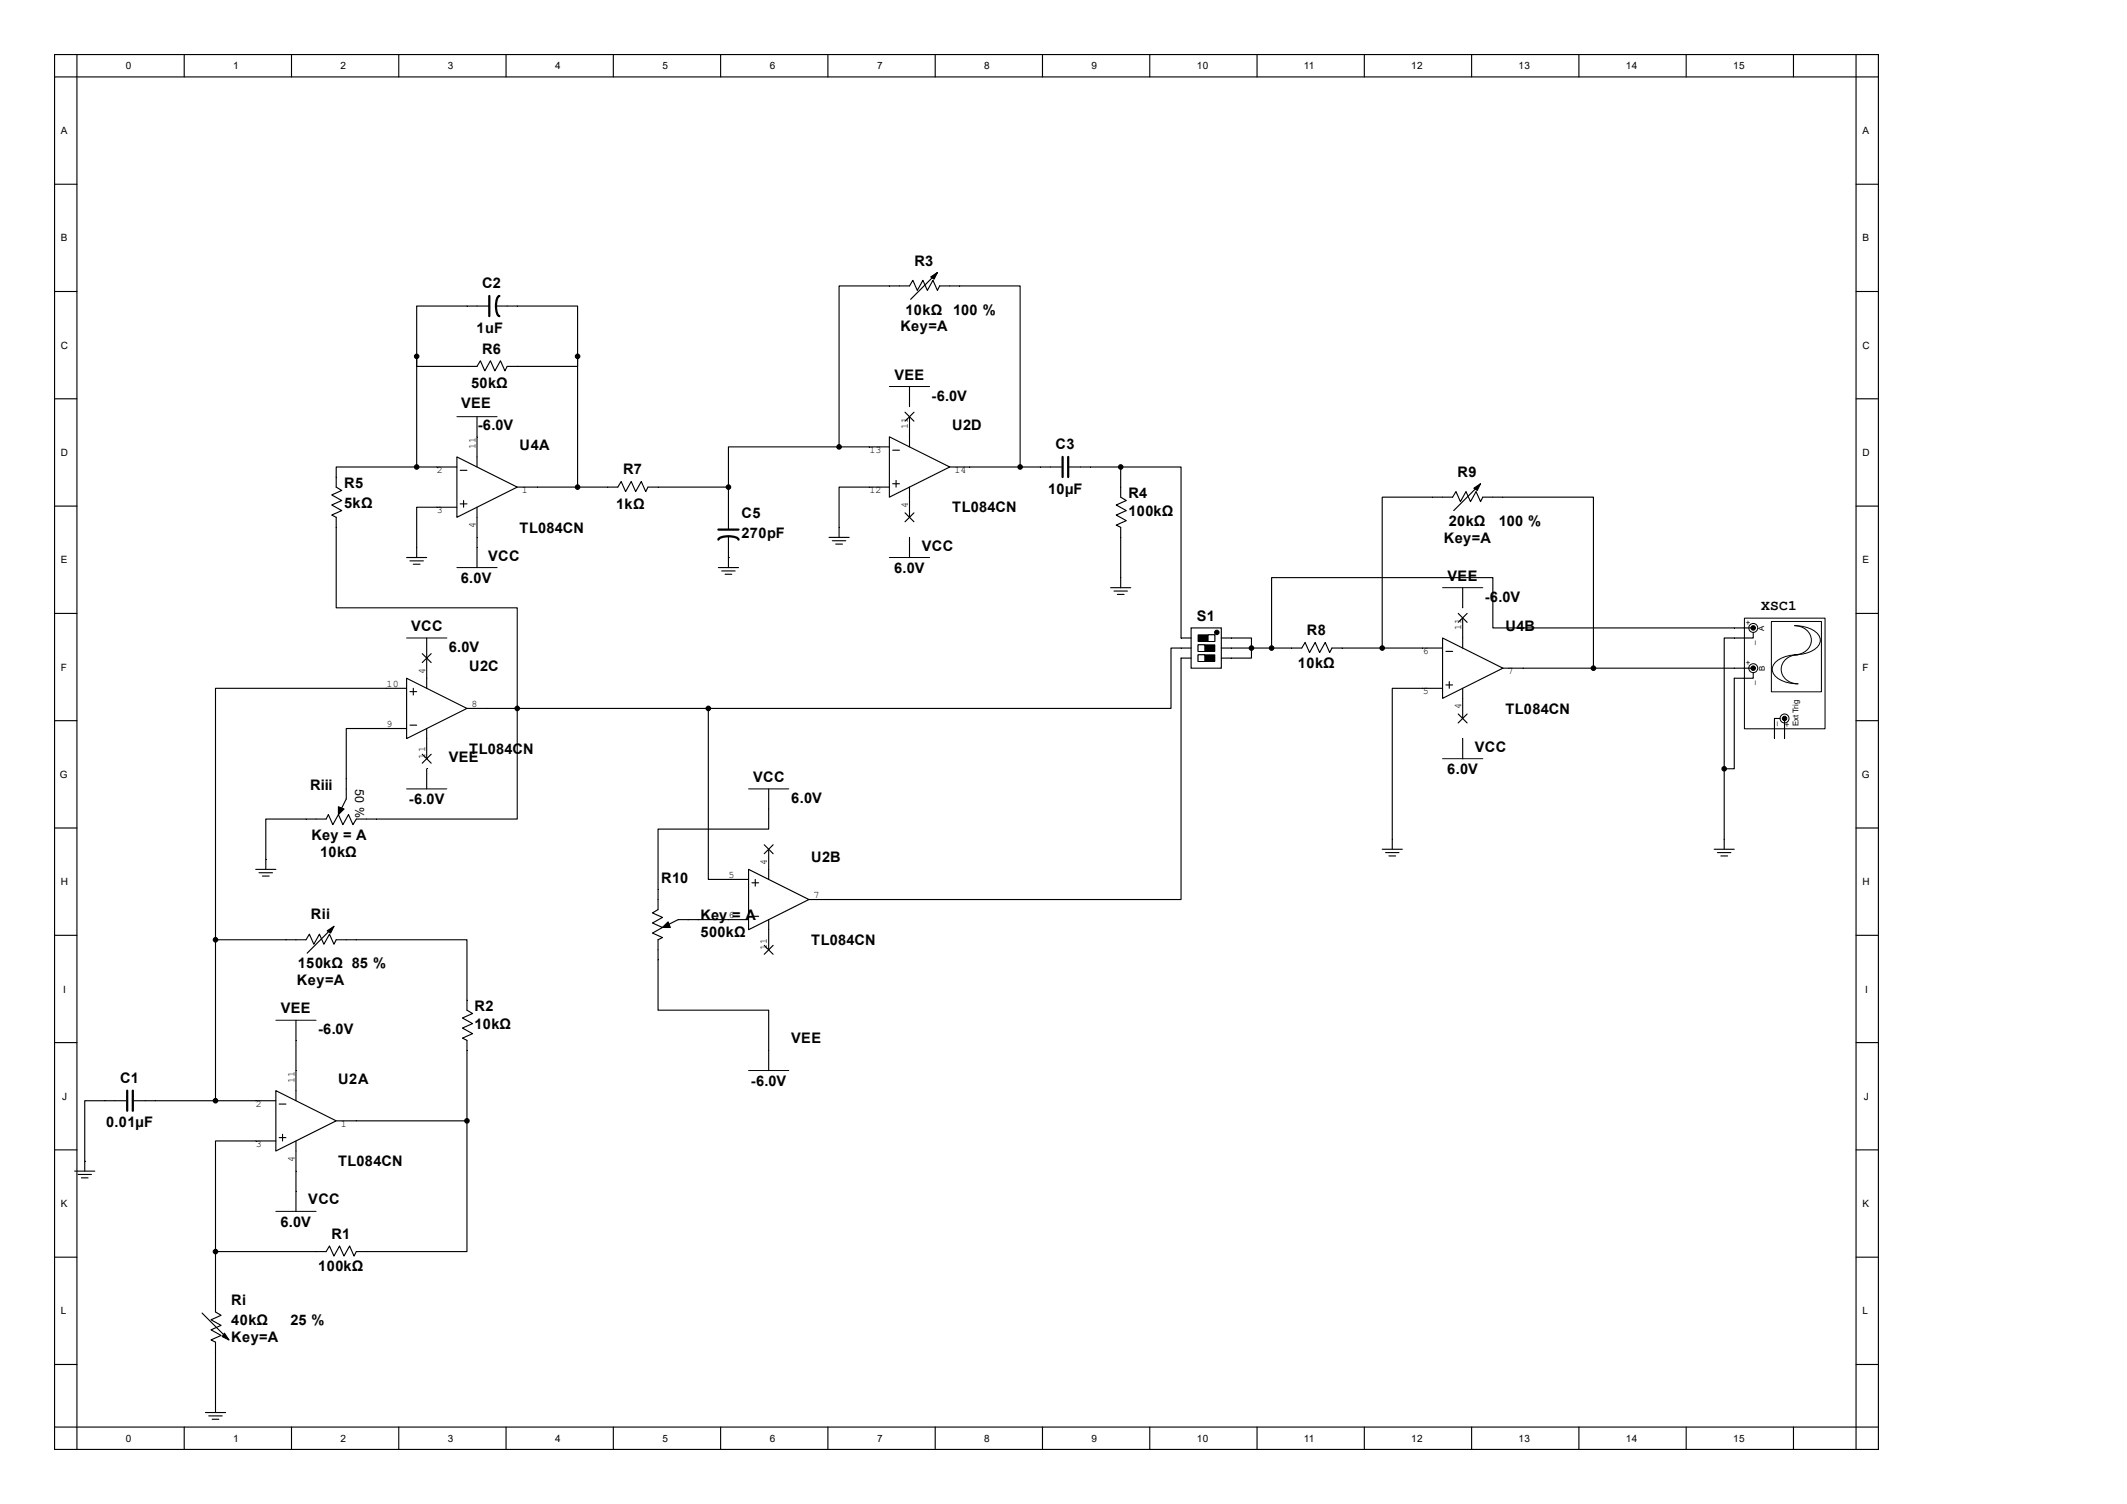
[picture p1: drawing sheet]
<svg xmlns="http://www.w3.org/2000/svg" width="297mm" height="210mm" viewBox="0 0 297 210" stroke-linecap="round" stroke-linejoin="round" font-family="sans-serif">
<g fill="none" stroke="#000" stroke-width=".16">
<path d="M7.6 7.6h254.7v194.8h-254.7zM7.6 10.7h254.7M10.7 7.6v194.8M25.7 7.6v3.1M40.7 7.6v3.1M55.7 7.6v3.1M70.7 7.6v3.1M85.6 7.6v3.1M100.6 7.6v3.1M115.6 7.6v3.1M130.6 7.6v3.1M145.6 7.6v3.1"/>
<path d="M160.6 7.6v3.1M175.5 7.6v3.1M190.5 7.6v3.1M205.5 7.6v3.1M220.5 7.6v3.1M235.5 7.6v3.1M250.4 7.6v3.1M259.2 7.6v194.8M7.6 25.7h3.1M124.2 39.9h2.8l.5-.8 .6 1.5 .8-1.5 .6 1.5 .8-1.5 .6 1.5 .3-.7h2.8M130.9 38.1l-3.7 3.7M259.2 25.7h3.1"/>
<path d="M7.6 40.7h3.1M7.6 55.7h3.1M66.6 58.2v2.8M68.3 42.7h-10.1v8.5h8.4l.5-.8 .6 1.4 .8-1.4 .6 1.4 .8-1.4 .6 1.4 .3-.6h9.9v-8.5h-11.4M127 54v2.8M259.2 40.7h3.1M259.2 55.7h3.1M7.6 70.7h3.1M46.9 66.6v1.4l.8 .5-1.4 .6 1.4 .8-1.4 .6 1.4 .8-1.4 .6 .6 .3v12.7h25.3v29.5h-22.4l-.5 .8-.6-1.5-.8 1.5-.6-1.5-.8 1.5-.6-1.5-.4 .7h-2.8M56.8 77.9h2.8M57.2 78.3h1.9M57.7 78.8h1"/>
<path d="M58.2 76.4v1.5M66.6 76.4v2.9M84.9 68h1.4l.4-.8 .7 1.4 .7-1.4 .7 1.4 .7-1.4 .7 1.4 .3-.6h11.2v6M100.3 79.3h2.8M100.8 79.7h1.9M101.7 77.9h.1M101.7 74.9v4.4M115.8 75h2.8M116.2 75.5h1.9M116.7 76h.9M117.2 73.6v1.4M127 75v2.9"/>
<path d="M145.3 65.2h2.9M149.3 65.2h7.2v4.2l.8 .5-1.4 .6 1.4 .8-1.4 .6 1.4 .8-1.4 .6 .6 .3v8.5M259.2 70.7h3.1M7.6 85.7h3.1M59.6 89.1v2.8M101.3 80.2h.9M155.1 82.1h2.8M155.6 82.5h1.8M156 83h1M259.2 85.7h3.1M7.6 100.6h3.1M7.6 115.6h3.1"/>
<path d="M37.1 120v1.4M48.3 108.8v2.8l-1 2.1M59.6 107.3v2.9M107.3 110.2v2.8M259.2 100.6h3.1M259.2 115.6h3.1M7.6 130.6h3.1M35.7 121.4h2.8M36.2 121.9h1.8M36.6 122.3h1M39.9 131.2h2.8l.5-.8 .6 1.5 .8-1.5 .6 1.5 .8-1.5 .6 1.5 .3-.7h2.9M46.6 129.4l-3.7 3.7"/>
<path d="M91.9 124.2v2.8l-.8 .5 1.4 .6-1.4 .8 1.4 .6-1.4 .8 1.4 .6-.6 .3v2.8M97.5 128.4h-2.8l-2.2 1.1M259.2 130.6h3.1M7.6 145.6h3.1M17.6 153.7h-5.8v9.8M18.7 153.7h3M41.3 142.5v2.8M107.3 146.7v2.8M259.2 145.6h3.1M7.6 160.6h3.1M7.6 175.6h3.1M10.4 163.5h2.8"/>
<path d="M10.9 164h1.9M11.4 164.5h.9M41.3 166.3v2.9M44.1 174.8h1.4l.5-.8 .6 1.4 .8-1.4 .6 1.4 .8-1.4 .6 1.4 .4-.6h1.4M259.2 160.6h3.1M259.2 175.6h3.1M7.6 190.5h3.1M7.6 199.3h254.7M25.7 199.3v3.1M28.2 183.4l3.8 3.7M28.7 197.2h2.8M29.2 197.7h1.8"/>
<path d="M29.6 198.2h1M30.1 180.4v2.8l.8 .5-1.4 .6 1.4 .8-1.4 .6 1.4 .8-1.4 .6 .6 .3v9.8M40.7 199.3v3.1M55.7 199.3v3.1M70.7 199.3v3.1M85.6 199.3v3.1M100.6 199.3v3.1M115.6 199.3v3.1M130.6 199.3v3.1M145.6 199.3v3.1M160.6 199.3v3.1M175.5 199.3v3.1"/>
<path d="M190.5 199.3v3.1M205.5 199.3v3.1M220.5 199.3v3.1M235.5 199.3v3.1M250.4 199.3v3.1M259.2 190.5h3.1"/>
</g>
<path d="M68.3 41.3v2.8M69.7 41.3a1.44 1.44 0 0 0-.4 1.4 1.44 1.44 0 0 0 .4 1.4M100.3 75.4a1.44 1.44 0 0 1 1.4-.5 1.44 1.44 0 0 1 1.4 .5M100.3 74h2.8M148.4 63.8v2.8M149.2 63.8v2.8M17.8 152.3v2.8M18.5 152.3v2.8" fill="none" stroke="#000" stroke-width=".31"/>
<g fill="#000" stroke="#000" stroke-width=".16">
<path d="M130 38.7l.9-.6-.5 .9zM47.3 112.7l.7 .3-.7 .7zM45.7 130l.9-.6-.4 .9zM92.5 129.5l.8-.8 .3 .8zM31.3 186.2l.7 .9-1-.5z"/>
<circle cx="58.2" cy="49.8" r=".31"/>
<circle cx="80.7" cy="49.8" r=".31"/>
<circle cx="101.7" cy="68" r=".31"/>
<circle cx="156.5" cy="65.2" r=".31"/>
<circle cx="72.2" cy="98.9" r=".31"/>
</g>
<path d="M63.8 58.2h5.6M124.2 54h5.6M63.8 79.3h5.6M124.2 77.9h5.6M56.8 89.1h5.6M56.8 110.2h5.6M104.5 110.2h5.6M38.5 142.5h5.6M104.5 149.5h5.6M38.5 169.2h5.6" fill="none" stroke="#000" stroke-width=".14"/>
<path d="M166.3 87.7h4.2v5.6h-4.2z" fill-rule="evenodd" fill="#fff" stroke="#000" stroke-width=".16"/>
<path d="M167.3 88.7h2.3v.9h-2.3z" fill="#000"/>
<path d="M167.3 88.6h2.3v1h-2.3z" fill="none" stroke="#000" stroke-width=".14"/>
<path d="M168.7 88.7h.9v.9h-.9z" fill="#fff"/>
<path d="M167.3 90h2.3v1h-2.3zM168.7 88.6h.9v1h-.9z" fill="none" stroke="#000" stroke-width=".14"/>
<path d="M167.3 90.1h2.3v.9h-2.3z" fill="#000"/>
<path d="M167.3 90.1h.9v.9h-.9z" fill="#fff"/>
<path d="M167.3 90h.9v1h-.9zM167.3 91.4h2.3v1h-2.3z" fill="none" stroke="#000" stroke-width=".14"/>
<path d="M167.3 91.5h2.3v.9h-2.3z" fill="#000"/>
<path d="M167.3 91.5h.9v.9h-.9z" fill="#fff"/>
<path d="M167.3 91.4h.9v1h-.9z" fill="none" stroke="#000" stroke-width=".14"/>
<circle cx="169.9" cy="88.3" r=".31" fill="#000" stroke="#000" stroke-width=".14"/>
<g fill="none" stroke="#000" stroke-width=".16">
<path d="M156.5 65.2h8.4v23.9h1.4M200 69.4h2.8l.5-.8 .6 1.4 .8-1.4 .6 1.4 .8-1.4 .6 1.4 .4-.6h2.8M206.7 67.6l-3.7 3.7M164.9 90.5h1.4M164.9 91.9h1.4M170.5 89.1h4.3v1.4M170.5 90.5h4.3M174.8 90.5v1.4h-4.3M180.4 90.5h1.4l.4-.8 .7 1.4 .7-1.4 .7 1.4 .7-1.4 .7 1.4 .3-.6h1.4M193 118.6h2.8M193.5 119.1h1.8M193.9 119.5h1"/>
<path d="M194.4 117.2v1.4"/>
</g>
<g fill="#000" stroke="#000" stroke-width=".16">
<path d="M205.8 68.2l.9-.6-.4 .9z"/>
<circle cx="174.8" cy="90.5" r=".31"/>
</g>
<path d="M243.6 86.4h11.2v15.4h-11.2z" fill="#fff"/>
<path d="M243.6 86.3h11.2v15.5h-11.2z" fill="none" stroke="#000" stroke-width=".14"/>
<path d="M247.4 86.8h6.9v9.8h-6.9z" fill="#fff"/>
<path d="M247.4 86.8h6.9v9.8h-6.9zM247.8 92.6a4.2 4.2 0 0 1 3.3-1.2 2.02 2.02 0 0 0-2.1 1.2 2.02 2.02 0 0 0 .4 2.3l1 .5 .7 .1a3.8 3.8 0 0 1-3.5-1.6l-.1-.4 .1-.5zM250.6 87.4a3.8 3.8 0 0 1 3.5 1.5 1.43 1.43 0 0 1-.7 1.8 5 5 0 0 1-2.8 .7 2.02 2.02 0 0 0 2.1-1.1 2.02 2.02 0 0 0-.4-2.3l-1.1-.6z" fill="none" stroke="#000" stroke-width=".14"/>
<g fill="#fff" stroke="#000" stroke-width=".14">
<circle cx="244.8" cy="93.3" r=".62"/>
<circle cx="244.8" cy="87.7" r=".62"/>
<circle cx="249.2" cy="100.3" r=".62"/>
</g>
<g fill="none" stroke="#000" stroke-width=".16">
<path d="M124.2 39.9h-7v22.5M134 39.9h8.4v25.3M58.2 49.8v15.4M80.7 49.8v18.2M126.4 57.6l1.2 1.2M127 58.2v4.2M127.6 57.6l-1.2 1.2M58.2 65.2h-11.3v1.4M58.2 65.2h5.6M63.8 63.8l8.4 4.2-8.4 4.2zM63.8 70.8h-5.6v5.6M64.3 65.7h.9"/>
<path d="M64.3 70.4h.9M64.7 69.9v.9M66.6 61v4.2M66.6 70.8v5.6M72.2 68h12.7M117.2 62.4h-15.5v5.6M117.2 62.4h7M124.2 61l8.4 4.2-8.4 4.2zM124.2 68h-7v5.6M124.7 62.9h.9M124.7 67.6h.9M125.1 67.1v.9"/>
<path d="M126.4 71.6l1.2 1.3M127 68v4.2M127.6 71.6l-1.2 1.3M132.6 65.2h12.7M200 69.4h-7v21.1M209.9 69.4h12.6v23.9M56.8 94.7l8.4 4.2-8.4 4.2zM56.8 96.1h-26.7v35.1M57.2 96.6h1M57.7 96.1v.9M59 91.3l1.2 1.2M59.6 91.9v4.2"/>
<path d="M60.2 91.3l-1.2 1.2M65.2 98.9h33.7M98.9 98.9v23.9h5.6M164.9 90.5h-1.4v8.4h-64.6M164.9 91.9v33.7h-51.9M174.8 90.5h5.6M187.4 90.5h14M201.4 89.1l8.5 4.2-8.5 4.2zM201.4 96.1h-7v21.1M201.9 91h.9M201.9 95.6h.9M202.4 95.2v.9"/>
<path d="M203.6 85.7l1.3 1.2M203.6 99.7l1.3 1.2M204.2 82.1v2.8M204.2 86.3v4.2M204.2 96.1v4.2M204.9 85.7l-1.3 1.2M204.9 99.7l-1.3 1.2M209.9 93.3h34.9M244.5 87.7h-36v-7h-30.9v9.8M244.8 88.3v.8h-4v18.2M244.8 93.9v.8h-2.6v12.6h-1.4M42.7 114.4h-5.6v5.6"/>
<path d="M56.8 101.7h-8.5v7.1M57.2 101.3h1M59 105.3l1.2 1.3M59.6 101.7v4.2M60.2 105.3l-1.2 1.3M106.7 118l1.3 1.2M107.3 113v2.8h-15.4v8.4M107.3 118.6v4.2M108 118l-1.3 1.2M204.2 103.1v2.8M239.4 118.6h2.8M239.8 119.1h1.9"/>
<path d="M240.3 119.5h.9M240.8 107.3v11.3M248.6 100.3h-.8v2.8M249.2 100.5v2.6M30.1 131.2h9.8M30.1 131.2v22.5M49.8 131.2h15.4v9.9l.8 .4-1.4 .7 1.4 .7-1.4 .7 1.4 .7-1.4 .7 .6 .3v11.2M91.9 134v7.1h15.4v5.6M97.5 128.4h7M104.5 121.4l8.5 4.2-8.5 4.2zM105 127.9h.9M105 123.3h.9"/>
<path d="M105.5 122.8v.9M106.7 132l1.3 1.3M107.3 128.4v4.2M108 132l-1.3 1.3M21.7 153.7h16.8M38.5 152.3l8.4 4.2-8.4 4.2zM38.5 159.3h-8.4v15.5M39 154.2h.9M39 158.9h.9M39.5 158.4v.9M41.3 145.3v8.4M41.3 159.3v7"/>
<path d="M46.9 156.5h18.3M65.2 156.5v18.3h-14M30.1 174.8v5.6M30.1 174.8h14"/>
</g>
<g fill="#000" stroke="#000" stroke-width=".14">
<circle cx="244.8" cy="87.7" r=".31"/>
<circle cx="244.8" cy="93.3" r=".31"/>
<circle cx="249.2" cy="100.3" r=".31"/>
</g>
<path d="M201.4 82.1h5.7M201.4 105.9h5.7" fill="none" stroke="#000" stroke-width=".14"/>
<g fill="#000" stroke="#000" stroke-width=".16">
<circle cx="58.2" cy="65.2" r=".31"/>
<circle cx="80.7" cy="68" r=".31"/>
<circle cx="117.2" cy="62.4" r=".31"/>
<circle cx="142.4" cy="65.2" r=".31"/>
<circle cx="98.9" cy="98.9" r=".31"/>
<circle cx="177.6" cy="90.5" r=".31"/>
<circle cx="193" cy="90.5" r=".31"/>
<circle cx="222.5" cy="93.3" r=".31"/>
<circle cx="240.8" cy="107.3" r=".31"/>
<circle cx="30.1" cy="131.2" r=".31"/>
<circle cx="30.1" cy="153.7" r=".31"/>
<circle cx="65.2" cy="156.5" r=".31"/>
<circle cx="30.1" cy="174.8" r=".31"/>
</g>
<g font-size="2">
<text x="67.3" y="40.2">C2</text>
<text x="127.7" y="37.1">R3</text>
<text x="66.5" y="46.4">1uF</text>
<text x="125.7" y="46.3">Key=A</text>
<text x="126.4" y="43.9">10kΩ</text>
<text x="133.1" y="43.9">100 %</text>
<text x="67.3" y="49.4">R6</text>
<text x="124.9" y="53">VEE</text>
<text x="64.4" y="57">VEE</text>
<text x="65.8" y="54.2">50kΩ</text>
<text x="66.7" y="60">-6.0V</text>
<text x="130.1" y="56">-6.0V</text>
<text x="133" y="60">U2D</text>
<text x="72.6" y="62.8">U4A</text>
<text x="147.4" y="62.7">C3</text>
<text x="48" y="68.1">R5</text>
<text x="48" y="71">5kΩ</text>
<text x="86" y="71.1">1kΩ</text>
<text x="87" y="66.3">R7</text>
<text x="133" y="71.5">TL084CN</text>
<text x="146.3" y="68.9">10µF</text>
<text x="157.6" y="69.5">R4</text>
<text x="203.5" y="66.5">R9</text>
<text x="72.6" y="74.4">TL084CN</text>
<text x="103.5" y="72.3">C5</text>
<text x="103.5" y="75.1">270pF</text>
<text x="128.7" y="76.9">VCC</text>
<text x="157.6" y="72">100kΩ</text>
<text x="201.6" y="75.8">Key=A</text>
<text x="202.3" y="73.4">20kΩ</text>
<text x="209.3" y="73.4">100 %</text>
<text x="64.3" y="81.4">6.0V</text>
<text x="68.2" y="78.3">VCC</text>
<text x="124.8" y="80">6.0V</text>
<text x="202.1" y="81.1">VEE</text>
<text x="57.4" y="88.1">VCC</text>
<text x="167.1" y="86.7">S1</text>
<text x="182.5" y="88.7">R8</text>
<text x="207.3" y="84">-6.0V</text>
<text x="210.2" y="88.1">U4B</text>
<text x="245.9" y="85.2">XSC1</text>
<text x="62.7" y="91.1">6.0V</text>
<text x="65.5" y="93.7">U2C</text>
<text x="181.2" y="93.3">10kΩ</text>
<text x="210.2" y="99.7">TL084CN</text>
<text x="62.7" y="106.3">VEE</text>
<text x="65.5" y="105.3">TL084CN</text>
<text x="206" y="104.9">VCC</text>
<text x="43.3" y="110.3">Riii</text>
<text x="57.1" y="112.3">-6.0V</text>
<text x="105.2" y="109.2">VCC</text>
<text x="110.5" y="112.1">6.0V</text>
<text x="202.1" y="108.1">6.0V</text>
<text x="43.5" y="117.3">Key = A</text>
<text x="44.7" y="119.6">10kΩ</text>
<text x="92.3" y="123.2">R10</text>
<text x="113.3" y="120.4">U2B</text>
<text x="43.4" y="128.4">Rii</text>
<text x="97.8" y="128.5">Key = A</text>
<text x="97.8" y="130.9">500kΩ</text>
<text x="113.3" y="132">TL084CN</text>
<text x="41.4" y="137.5">Key=A</text>
<text x="41.6" y="135.2">150kΩ 85 %</text>
<text x="39.2" y="141.5">VEE</text>
<text x="66.3" y="141.2">R2</text>
<text x="66.3" y="143.7">10kΩ</text>
<text x="44.4" y="144.4">-6.0V</text>
<text x="110.5" y="145.7">VEE</text>
<text x="16.8" y="151.2">C1</text>
<text x="47.2" y="151.3">U2A</text>
<text x="104.9" y="151.6">-6.0V</text>
<text x="14.8" y="157.4">0.01µF</text>
<text x="47.2" y="162.9">TL084CN</text>
<text x="39.2" y="171.3">6.0V</text>
<text x="43.1" y="168.1">VCC</text>
<text x="46.3" y="173">R1</text>
<text x="44.4" y="177.5">100kΩ</text>
<text x="32.3" y="182.2">Ri</text>
<text x="32.3" y="185">40kΩ</text>
<text x="40.6" y="185">25 %</text>
<text x="32.3" y="187.4">Key=A</text>
</g>
<text font-size="1.7" x="49.6" y="110.2" transform="rotate(90 49.6 110.2)">50 %</text>
<g font-size="1.4">
<text x="17.6" y="9.7">0</text>
<text x="32.6" y="9.7">1</text>
<text x="47.5" y="9.7">2</text>
<text x="62.5" y="9.7">3</text>
<text x="77.5" y="9.7">4</text>
<text x="92.5" y="9.7">5</text>
<text x="107.5" y="9.7">6</text>
<text x="122.5" y="9.7">7</text>
<text x="137.4" y="9.7">8</text>
<text x="152.4" y="9.7">9</text>
<text x="167.1" y="9.7">10</text>
<text x="182.1" y="9.7">11</text>
<text x="197.1" y="9.7">12</text>
<text x="212" y="9.7">13</text>
<text x="227" y="9.7">14</text>
<text x="242" y="9.7">15</text>
<text x="8.5" y="18.7">A</text>
<text x="260.1" y="18.7">A</text>
<text x="8.5" y="33.7">B</text>
<text x="260.1" y="33.7">B</text>
<text x="8.5" y="48.7">C</text>
<text x="260.1" y="48.7">C</text>
<text x="126.8" y="59.9" transform="rotate(-90 126.8 59.9)">11</text>
<text x="8.5" y="63.7">D</text>
<text x="66.4" y="62.7" transform="rotate(-90 66.4 62.7)">11</text>
<text x="121.4" y="63.2">13</text>
<text x="260.1" y="63.7">D</text>
<text x="61" y="71.7">3</text>
<text x="61" y="66">2</text>
<text x="72.9" y="68.8">1</text>
<text x="121.4" y="68.8">12</text>
<text x="126.8" y="70.9" transform="rotate(-90 126.8 70.9)">4</text>
<text x="133.3" y="66">14</text>
<text x="66.4" y="73.7" transform="rotate(-90 66.4 73.7)">4</text>
<text x="8.5" y="78.7">E</text>
<text x="260.1" y="78.7">E</text>
<text x="204" y="88" transform="rotate(-90 204 88)">11</text>
<text x="8.5" y="93.6">F</text>
<text x="54" y="95.9">10</text>
<text x="59.4" y="94.1" transform="rotate(-90 59.4 94.1)">4</text>
<text x="198.7" y="91.3">6</text>
<text x="210.5" y="94.1">7</text>
<text x="260.1" y="93.6">F</text>
<text x="54" y="101.5">9</text>
<text x="65.8" y="98.7">8</text>
<text x="198.7" y="96.9">5</text>
<text x="204" y="99" transform="rotate(-90 204 99)">4</text>
<text x="59.4" y="106" transform="rotate(-90 59.4 106)">11</text>
<text x="8.3" y="108.6">G</text>
<text x="260" y="108.6">G</text>
<text x="8.5" y="123.6">H</text>
<text x="101.7" y="122.6">5</text>
<text x="107.1" y="120.8" transform="rotate(-90 107.1 120.8)">4</text>
<text x="113.6" y="125.4">7</text>
<text x="260.1" y="123.6">H</text>
<text x="101.7" y="128.2">6</text>
<text x="107.1" y="132.6" transform="rotate(-90 107.1 132.6)">11</text>
<text x="8.8" y="138.6">I</text>
<text x="260.4" y="138.6">I</text>
<text x="8.7" y="153.6">J</text>
<text x="35.7" y="154.5">2</text>
<text x="41.1" y="151.2" transform="rotate(-90 41.1 151.2)">11</text>
<text x="260.3" y="153.6">J</text>
<text x="35.7" y="160.1">3</text>
<text x="47.6" y="157.4">1</text>
<text x="41.1" y="162.2" transform="rotate(-90 41.1 162.2)">4</text>
<text x="8.5" y="168.5">K</text>
<text x="260.1" y="168.5">K</text>
<text x="8.5" y="183.5">L</text>
<text x="260.1" y="183.5">L</text>
<text x="17.6" y="201.3">0</text>
<text x="32.6" y="201.3">1</text>
<text x="47.5" y="201.3">2</text>
<text x="62.5" y="201.3">3</text>
<text x="77.5" y="201.3">4</text>
<text x="92.5" y="201.3">5</text>
<text x="107.5" y="201.3">6</text>
<text x="122.5" y="201.3">7</text>
<text x="137.4" y="201.3">8</text>
<text x="152.4" y="201.3">9</text>
<text x="167.1" y="201.3">10</text>
<text x="182.1" y="201.3">11</text>
<text x="197.1" y="201.3">12</text>
<text x="212" y="201.3">13</text>
<text x="227" y="201.3">14</text>
<text x="242" y="201.3">15</text>
</g>
<g font-size="1.1">
<text x="244.5" y="87.2" transform="rotate(-90 244.5 87.2)">+</text>
<text x="246.3" y="88.1" transform="rotate(-90 246.3 88.1)">A</text>
<text x="244.5" y="92.9" transform="rotate(-90 244.5 92.9)">+</text>
<text x="244.9" y="95.6" transform="rotate(-90 244.9 95.6)">_</text>
<text x="244.9" y="90" transform="rotate(-90 244.9 90)">_</text>
<text x="246.5" y="93.7" transform="rotate(-90 246.5 93.7)">B</text>
<text x="248" y="101.4" transform="rotate(-90 248 101.4)">_</text>
<text x="249.9" y="101.6" transform="rotate(-90 249.9 101.6)">+</text>
<text x="251.2" y="101.4" transform="rotate(-90 251.2 101.4)">Ext Trig</text>
</g>
</svg>
